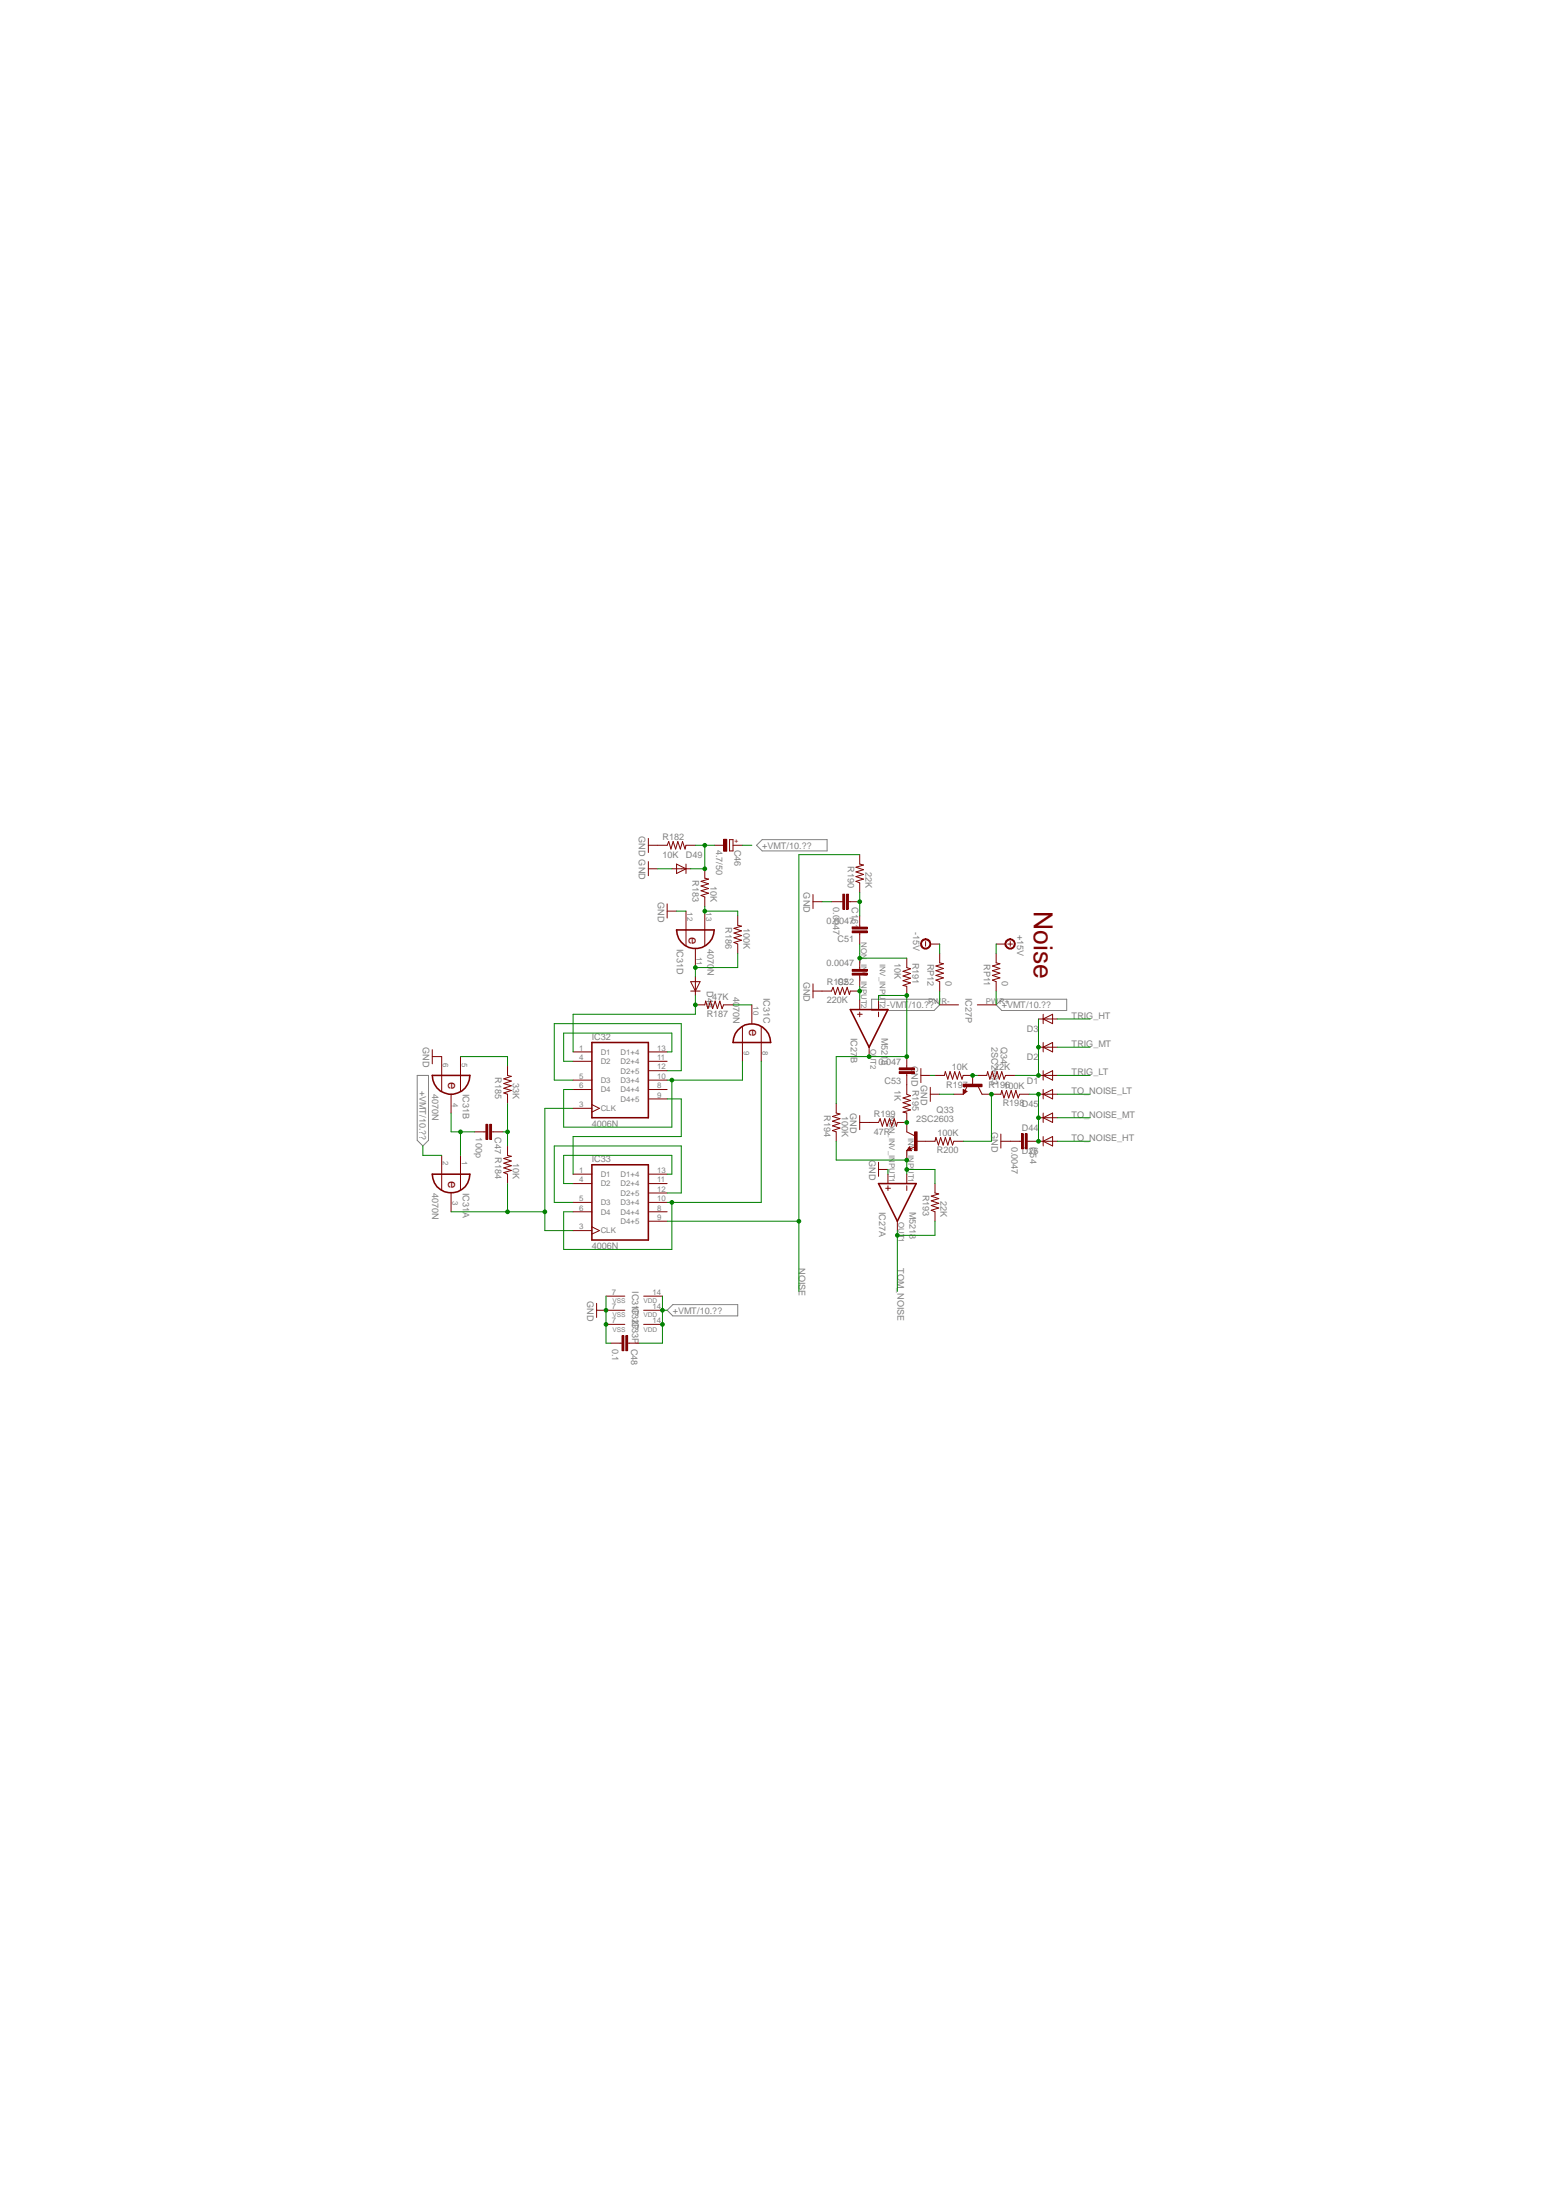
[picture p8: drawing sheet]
<svg xmlns="http://www.w3.org/2000/svg" width="210mm" height="297mm" viewBox="0 0 210 297" stroke-linecap="round" stroke-linejoin="round" font-family="sans-serif">
<path d="M102.1 114.1l.8-.7h8.7v1.5h-8.7zM117.7 134.9h8.4l.7 .8-.7 .7h-8.4zM134.5 135.7l.7-.8h8.8v1.5h-8.8zM56.3 145.2h1.5v8.8l-.7 .7-.8-.7zM90.1 176.9l.7-.8h8.8v1.6h-8.8z" fill="none" stroke="#808080" stroke-width=".13"/>
<path d="M98.5 113.4h.4v1.5h-.4zM115 130.9h2.1v.2h-2.1zM115 131.4h2.1v.3h-2.1zM116 129.4v1.5M116 131.7v1.5M122.4 129.4v1.2l.5 .2-1 .3 1 .3-1 .4 1 .3-1 .3 1 .3-1 .4 .5 .1v1.2" fill="none" stroke="#800000" stroke-width=".13"/>
<path d="M115 131h2.1M115 131.5h2.1" fill="none" stroke="#800000" stroke-width=".25"/>
<path d="M97.7 113.3h.4v1.6h-.4z" fill-rule="evenodd" fill="#800000"/>
<g fill="none" stroke="#800000" stroke-width=".13">
<path d="M87.5 114.1h2.6l.2-.5 .3 1 .3-1 .3 1 .3-1 .3 1 .3-1 .4 1 .1-.5h1.3M87.5 117.3h1.3M87.5 113.2v1.9M87.5 116.3v1.9M90.7 117.3h2.5M91.3 116.7l1.3 .6-1.3 .6zM92.6 116.7v1.2M95.1 117.3v1.3l.5 .1-1 .3 1 .3-1 .3 1 .4-1 .3 1 .3-1 .3 .5 .2v1.3M96.4 114.1h1.3M97.7 113.3h.4v1.6h-.4zM98.9 114.1h1.3M116 115.4v1.3l.6 .1-1.1 .3 1.1 .3-1.1 .3 1.1 .4-1.1 .3 1.1 .3-1.1 .3 .5 .2v1.3"/>
<path d="M90.1 122v1.9M90.1 123h1.2M92.6 123v4.7M93.2 133.8h1.3M93.2 132.5h1.3l-.6 1.3zM93.9 128.1v2.5M93.9 131.9v2.5M93.9 135.7h1.2l.2-.5 .3 1 .3-1 .3 1 .3-1 .3 1 .4-1 .3 1 .2-.5h1.2M95.1 123v4.7M99.6 123.7v1.2l.5 .1-1 .3 1 .4-1 .3 1 .3-1 .3 1 .4-1 .3 .5 .2v1.2M100.2 138.6v4.7M101.5 135.7v2.5"/>
<path d="M102.8 138.6v4.7M109.7 120.8v1.9M109.7 132.8v1.9M109.7 133.8h2.5l.3-.5 .2 1 .4-1 .3 1 .3-1 .3 1 .4-1 .3 1 .1-.5h1.2M109.7 121.7h1.3M112.2 121.7h1.6M113.8 120.7h.2v2.1h-.2zM114.3 120.7h.2v2.1h-.2zM114.5 121.7h1.5M115 125.2h2.1v.2h-2.1zM115 125.7h2.1v.2h-2.1zM115.8 136.9h.6"/>
<path d="M116 123.7v1.5M116 125.9v1.6M116 135v1.3M116 136.6v.7M118.6 135v1.3M118.6 136.6v.7M126.8 135.7h2.6M126.8 128.7v1.3l.6 .1-1.1 .3 1.1 .4-1.1 .3 1.1 .3-1.1 .3 1.1 .3-1.1 .3 .5 .2v1.3M131.9 135.7h2.6M134.5 128.7v1.3l.5 .1-1 .3 1 .4-1 .3 1 .3-1 .3 1 .3-1 .3 .5 .2v1.3M136 127.5h.7M136.4 127.1v.7"/>
<path d="M140.2 137.6h2.5M140.8 136.9v1.3M140.8 137.6l1.3-.7v1.3zM58.3 142.7h1.3v4.7M58.3 141.7v1.9M59.6 156v4.7M60.9 147.7v2.6M62.2 142.7v4.7M62.2 156v4.7M64.1 152.8h1.5M65.6 151.8h.2v2h-.2zM66.1 151.8h.3v2h-.3z"/>
<path d="M66.4 152.8h1.5M68.5 143.9v1.3l.5 .1-1 .4 1 .3-1 .3 1 .3-1 .3 1 .3-1 .4 .5 .1v1.3M68.5 154.7v1.3l.5 .1-1 .3 1 .4-1 .3 1 .3-1 .3 1 .3-1 .3 .5 .2v1.3M77.4 142h2.5M77.4 149.6h2.5M77.4 143.3h2.5M77.4 145.8h2.5M77.4 147.1h2.5M77.4 158.5h2.5M77.4 159.8h2.5M79.9 149.1l1 .5-1 .6M87.5 142h2.6"/>
<path d="M87.5 143.3h2.6M87.5 145.8h2.6M87.5 147.1h2.6M87.5 148.4h2.6M87.5 144.6h2.6M87.5 158.5h2.6M87.5 159.8h2.6M112.9 149v1.3l.5 .1-1 .3 1 .3-1 .4 1 .3-1 .3 1 .3-1 .4 .5 .1v1.3M116 150.6v1.9M116 151.5h2.6l.2-.5 .3 1.1 .3-1.1 .3 1.1 .4-1.1 .3 1.1 .3-1.1 .3 1.1 .1-.6h1.3M117.3 141.4v1.3M118.6 156.9v1.9"/>
<path d="M118.6 157.9h1.3M119.9 158.5v1.3M121.4 144.2h2v.2h-2zM121.4 144.7h2v.2h-2zM122.4 144.9v2.8l.5 .3-1 .2 1 .4-1 .3 1 .3-1 .3 1 .4-1 .3 .5 .1v2.5l1 .5M122.4 142.7v1.5M122.4 155.4v1.2M122.4 158.5v1.3M122.8 154.9l.2 .5h-.6zM122.8 155.1l-.1 .1h.2l-.1-.2-.3 .3h.4M123.5 152.8h.3v2.6h-.3zM123.5 154.8l-.6 .3"/>
<path d="M123.7 154.1h2.5l.1-.5 .4 1 .3-1 .3 1 .3-1 .3 1 .3-1 .4 1 .1-.5h1.3M124.3 145.2h1.3M124.3 144.3v1.9M125.6 147.7h1.2M125.6 146.8v1.9M126.2 145.2h1.3l.1-.5 .3 1 .3-1 .4 1 .3-1 .3 1 .3-1 .4 1 .1-.5h1.3v1.3M126.2 159.8v1.3l.5 .1-1 .3 1 .3-1 .3 1 .4-1 .3 1 .3-1 .3 .5 .2v1.3M128.7 147.7h1.3M130 146.4h2.6v.3h-2.6zM130 147.1l.5 .3-.5 .3zM130.1 147.2v.4l.3-.2-.3-.2v.2h.2M130.6 146.6l-.3 .6"/>
<path d="M131.9 145.2h1.3l.1-.5 .3 1 .4-1 .3 1 .3-1 .3 1 .3-1 .3 1 .2-.5h1.3M132.1 146.7l.5 1h2.5l.1-.5 .3 1 .4-1 .3 1 .3-1 .3 1 .3-1 .3 1 .2-.5h1.3M135.1 154.1h2.8M135.1 153.1v1.9M137.9 153.1h.2v2h-.2zM138.4 153.1h.3v2h-.3zM138.7 154.1h4M140.2 145.2h2.5M140.2 147.7h2.5M140.2 141.4h2.5M140.2 150.9h2.5M140.8 145.2l1.3-.6v1.2z"/>
<path d="M140.8 140.8v1.2M140.8 144.6v1.2M140.8 147.1v1.3M140.8 150.3v1.2M140.8 153.5v1.2M140.8 141.4l1.3-.6v1.2zM140.8 147.7l1.3-.6v1.3zM140.8 150.9l1.3-.6v1.2zM140.8 154.1l1.3-.6v1.2zM60.9 161.1v2.5M77.4 166.2h2.5M77.4 162.3h2.5"/>
<path d="M77.4 163.6h2.5M79.9 165.6l1 .6-1 .4M80.5 176v1.9M80.5 176.9h3.8M81.8 178.8h2.5M81.8 175h2.5M86.9 176.9h2.5M86.9 178.8h2.5M86.9 175h2.5M87.5 162.3h2.6M87.5 163.6h2.6M87.5 164.9h2.6"/>
<path d="M87.5 161.1h2.6M119.6 160.4h.6M119.9 160.1v.6M121.1 164.9v1.3M122.4 160.1v.6M82.4 181.4h1.6M84 180.3h.2v2.1h-.2zM84.5 180.3h.2v2.1h-.2zM84.7 181.4h1.5"/>
</g>
<path d="M123.6 152.8v2.6M130 146.6h2.6" fill="none" stroke="#800000" stroke-width=".34"/>
<path d="M91.3 125.6h5.1a2.54 2.54 0 0 1-2.5 2.5 2.54 2.54 0 0 1-2.6-2.5zM99.6 139.1a2.53 2.53 0 0 1 2.8-.7 2.53 2.53 0 0 1 1.6 2.4h-5.1l.3-1.2zM114.8 136.3h5.1l-2.6 5.1zM58.3 158.5h5.1a2.54 2.54 0 0 1-2.5 2.5 2.54 2.54 0 0 1-2.6-2.5zM58.3 145.2h5.1a2.54 2.54 0 0 1-2.5 2.6 2.54 2.54 0 0 1-2.6-2.6zM79.9 140.8h7.6v10.1h-7.6zM79.9 157.3h7.6v10.1h-7.6zM118.6 159.8h5.1l-2.6 5.1z" fill="none" stroke="#800000" stroke-width=".21"/>
<path d="M113.9 120.7v2.1M114.4 120.7v2.1M115 125.3h2.1M115 125.8h2.1M65.7 151.8v2M66.2 151.8v2M121.4 144.3h2M121.4 144.8h2M138 153.1v2M138.5 153.1v2M84.1 180.3v2.1M84.6 180.3v2.1" fill="none" stroke="#800000" stroke-width=".25"/>
<path d="M135.8 127l.2-.2 .4-.1v.2a.58 .58 0 0 1 .5 .6 .58 .58 0 0 1-.7 .5 .58 .58 0 0 1-.3-.9l.5-.2v-.2a.71 .71 0 0 1 .6 .9 .71 .71 0 0 1-.9 .5 .71 .71 0 0 1-.3-1.1z" fill-rule="evenodd" fill="#800000"/>
<path d="M124.9 127.1v.7M134.5 127.5h1.2M135.8 127l.2-.2 .4-.1v.2a.58 .58 0 0 1 .5 .6 .58 .58 0 0 1-.7 .5 .58 .58 0 0 1-.3-.9l.5-.2v-.2a.71 .71 0 0 1 .6 .9 .71 .71 0 0 1-.9 .5 .71 .71 0 0 1-.3-1.1z" fill="none" stroke="#800000" stroke-width=".13"/>
<path d="M124.4 127l.2-.2 .3-.1v.2a.58 .58 0 0 1 .6 .7 .58 .58 0 0 1-.9 .3 .58 .58 0 0 1 .1-.9l.2-.1v-.2a.7 .7 0 0 1 .7 .9 .7 .7 0 0 1-.9 .5 .7 .7 0 0 1-.3-1.1z" fill-rule="evenodd" fill="#800000"/>
<path d="M124.4 127l.2-.2 .3-.1v.2a.58 .58 0 0 1 .6 .7 .58 .58 0 0 1-.9 .3 .58 .58 0 0 1 .1-.9l.2-.1v-.2a.7 .7 0 0 1 .7 .9 .7 .7 0 0 1-.9 .5 .7 .7 0 0 1-.3-1.1zM125.6 127.5h1.2" fill="none" stroke="#800000" stroke-width=".13"/>
<path d="M116 120.5v3.2" fill="none" stroke="#008000" stroke-width=".13"/>
<circle cx="116" cy="121.8" r=".25" fill="#008000"/>
<g fill="none" stroke="#008000" stroke-width=".13">
<path d="M116 127.5v1.9h6.4"/>
<circle cx="116" cy="121.8" r=".25"/>
</g>
<circle cx="116" cy="129.4" r=".25" fill="#008000"/>
<g fill="none" stroke="#008000" stroke-width=".13">
<path d="M116 133.2v1.8"/>
<circle cx="116" cy="129.4" r=".25"/>
</g>
<circle cx="116" cy="133.8" r=".25" fill="#008000"/>
<g fill="none" stroke="#008000" stroke-width=".13">
<path d="M88.8 117.3h1.9M91.3 123h1.3M111 121.7h1.2M119.9 157.9v.6M125.6 145.2h.6M126.8 147.7h1.9M81.8 176.9v1.9"/>
<circle cx="116" cy="133.8" r=".25"/>
</g>
<circle cx="81.8" cy="176.9" r=".25" fill="#008000"/>
<g fill="none" stroke="#008000" stroke-width=".13">
<path d="M81.8 178.8v2.6h.6"/>
<circle cx="81.8" cy="176.9" r=".25"/>
</g>
<circle cx="81.8" cy="178.8" r=".25" fill="#008000"/>
<g fill="none" stroke="#008000" stroke-width=".13">
<path d="M118.6 135v-.6h3.8v8.3h-9.5M81.8 175v1.9"/>
<circle cx="81.8" cy="178.8" r=".25"/>
</g>
<circle cx="122.4" cy="142.7" r=".25" fill="#008000"/>
<g fill="none" stroke="#008000" stroke-width=".13">
<path d="M112.9 142.7v6.3"/>
<circle cx="122.4" cy="142.7" r=".25"/>
</g>
<circle cx="122.4" cy="134.4" r=".25" fill="#008000"/>
<circle cx="122.4" cy="134.4" r=".25" fill="none" stroke="#008000" stroke-width=".13"/>
<circle cx="117.3" cy="142.7" r=".25" fill="#008000"/>
<circle cx="117.3" cy="142.7" r=".25" fill="none" stroke="#008000" stroke-width=".13"/>
<circle cx="122.4" cy="151.6" r=".25" fill="#008000"/>
<g fill="none" stroke="#008000" stroke-width=".13">
<path d="M112.9 154.1v2.5h9.5v1.9M122.4 157.9h3.8v1.9"/>
<circle cx="122.4" cy="151.6" r=".25"/>
</g>
<circle cx="122.4" cy="156.6" r=".25" fill="#008000"/>
<circle cx="122.4" cy="156.6" r=".25" fill="none" stroke="#008000" stroke-width=".13"/>
<circle cx="122.4" cy="157.9" r=".25" fill="#008000"/>
<g fill="none" stroke="#008000" stroke-width=".13">
<path d="M131.3 145.2h.6"/>
<circle cx="122.4" cy="157.9" r=".25"/>
</g>
<circle cx="131.3" cy="145.2" r=".25" fill="#008000"/>
<g fill="none" stroke="#008000" stroke-width=".13">
<path d="M133.8 147.7v6.4h-3.8"/>
<circle cx="131.3" cy="145.2" r=".25"/>
</g>
<circle cx="133.8" cy="147.7" r=".25" fill="#008000"/>
<g fill="none" stroke="#008000" stroke-width=".13">
<path d="M121.1 166.2v8.2M126.2 164.9v1.9h-5.1"/>
<circle cx="133.8" cy="147.7" r=".25"/>
</g>
<circle cx="121.1" cy="166.8" r=".25" fill="#008000"/>
<g fill="none" stroke="#008000" stroke-width=".13">
<path d="M140.2 137.6v7.6h-3.2"/>
<circle cx="121.1" cy="166.8" r=".25"/>
</g>
<circle cx="140.2" cy="145.2" r=".25" fill="#008000"/>
<circle cx="140.2" cy="145.2" r=".25" fill="none" stroke="#008000" stroke-width=".13"/>
<circle cx="140.2" cy="141.4" r=".25" fill="#008000"/>
<g fill="none" stroke="#008000" stroke-width=".13">
<path d="M138.9 147.7h1.3v6.4"/>
<circle cx="140.2" cy="141.4" r=".25"/>
</g>
<circle cx="140.2" cy="150.9" r=".25" fill="#008000"/>
<circle cx="140.2" cy="150.9" r=".25" fill="none" stroke="#008000" stroke-width=".13"/>
<circle cx="140.2" cy="147.7" r=".25" fill="#008000"/>
<circle cx="140.2" cy="147.7" r=".25" fill="none" stroke="#008000" stroke-width=".13"/>
<circle cx="140.2" cy="154.1" r=".25" fill="#008000"/>
<g fill="none" stroke="#008000" stroke-width=".13">
<path d="M93.9 114.1h2.5M95.1 114.1v3.2h-1.9M142.7 137.6h4.5M142.7 141.4h4.5M142.7 145.2h4.5M142.7 147.7h4.5M142.7 150.9h4.5M142.7 154.1h4.5"/>
<circle cx="140.2" cy="154.1" r=".25"/>
</g>
<circle cx="95.1" cy="114.1" r=".25" fill="#008000"/>
<circle cx="95.1" cy="114.1" r=".25" fill="none" stroke="#008000" stroke-width=".13"/>
<circle cx="95.1" cy="117.3" r=".25" fill="#008000"/>
<g fill="none" stroke="#008000" stroke-width=".13">
<path d="M95.1 122.4v.6h4.5v.7"/>
<circle cx="95.1" cy="117.3" r=".25"/>
</g>
<circle cx="95.1" cy="123" r=".25" fill="#008000"/>
<g fill="none" stroke="#008000" stroke-width=".13">
<path d="M99.6 130.6h-5.7v1.3"/>
<circle cx="95.1" cy="123" r=".25"/>
</g>
<circle cx="93.9" cy="130.6" r=".25" fill="#008000"/>
<g fill="none" stroke="#008000" stroke-width=".13">
<path d="M98.9 135.7h2.6M99.6 128.7v1.9M134.5 127.5v1.2M90.1 142h.6v-2.5h-14.6v3.8h1.3M90.7 145.8v6.4h-14.6v-5.1h1.3M100.2 143.3v2.5h-10.1"/>
<circle cx="93.9" cy="130.6" r=".25"/>
</g>
<circle cx="90.7" cy="145.8" r=".25" fill="#008000"/>
<g fill="none" stroke="#008000" stroke-width=".13">
<path d="M93.9 134.4v2.5h-16.5v5.1M90.1 144.6h1.9v-6.4h-17.2v7.6h2.6"/>
<circle cx="90.7" cy="145.8" r=".25"/>
</g>
<circle cx="93.9" cy="135.7" r=".25" fill="#008000"/>
<g fill="none" stroke="#008000" stroke-width=".13">
<path d="M90.1 158.5h.6v-2.5h-14.6v3.8h1.3M102.8 143.3v19h-12.7M90.7 162.3v6.4h-14.6v-5.1h1.3"/>
<circle cx="93.9" cy="135.7" r=".25"/>
</g>
<circle cx="90.7" cy="162.3" r=".25" fill="#008000"/>
<g fill="none" stroke="#008000" stroke-width=".13">
<path d="M116 115.4h-8.2v59M90.1 148.4h1.9v5.1h-14.6v5M90.1 161.1h1.9v-6.4h-17.2v7.6h2.6M90.1 164.9h17.7"/>
<circle cx="90.7" cy="162.3" r=".25"/>
</g>
<circle cx="107.8" cy="164.9" r=".25" fill="#008000"/>
<g fill="none" stroke="#008000" stroke-width=".13">
<path d="M62.2 142.7h6.3v1.2M67.9 152.8h.6M68.5 149v5.7"/>
<circle cx="107.8" cy="164.9" r=".25"/>
</g>
<circle cx="68.5" cy="152.8" r=".25" fill="#008000"/>
<g fill="none" stroke="#008000" stroke-width=".13">
<path d="M60.9 150.3v2.5h3.2M62.2 152.8v3.2"/>
<circle cx="68.5" cy="152.8" r=".25"/>
</g>
<circle cx="62.2" cy="152.8" r=".25" fill="#008000"/>
<g fill="none" stroke="#008000" stroke-width=".13">
<path d="M68.5 159.8v3.8M77.4 149.6h-3.9v16.6h3.9M60.9 163.6h12.6"/>
<circle cx="62.2" cy="152.8" r=".25"/>
</g>
<circle cx="68.5" cy="163.6" r=".25" fill="#008000"/>
<circle cx="68.5" cy="163.6" r=".25" fill="none" stroke="#008000" stroke-width=".13"/>
<circle cx="73.5" cy="163.6" r=".25" fill="#008000"/>
<g fill="none" stroke="#008000" stroke-width=".13">
<path d="M100.2 114.1h1.3M126.8 127.5v1.2M126.8 133.8v1.9M90.1 176.9h-.7v1.9"/>
<circle cx="73.5" cy="163.6" r=".25"/>
</g>
<circle cx="89.4" cy="176.9" r=".25" fill="#008000"/>
<g fill="none" stroke="#008000" stroke-width=".13">
<path d="M89.4 178.8v2.6h-3.2"/>
<circle cx="89.4" cy="176.9" r=".25"/>
</g>
<circle cx="89.4" cy="178.8" r=".25" fill="#008000"/>
<g fill="none" stroke="#008000" stroke-width=".13">
<path d="M134.5 133.8v1.9M57.1 154.7v1.3h2.5M89.4 175v1.9"/>
<circle cx="89.4" cy="178.8" r=".25"/>
</g>
<text font-size="3.6" fill="#800000" x="139.5" y="123" transform="rotate(90 139.5 123)">Noise</text>
<g font-size="1.8" fill="#800000">
<text x="93" y="126.4" transform="rotate(90 93 126.4)">e</text>
<text x="101.1" y="138.9" transform="rotate(90 101.1 138.9)">e</text>
<text x="60.5" y="146.1" transform="rotate(90 60.5 146.1)">e</text>
<text x="60.5" y="159.4" transform="rotate(90 60.5 159.4)">e</text>
</g>
<g font-size="1.2" fill="#808080">
<text x="86.2" y="112.9" transform="rotate(90 86.2 112.9)">GND GND</text>
<text x="89.4" y="113.4">R182</text>
<text x="89.4" y="115.8">10K</text>
<text x="92.6" y="115.8">D49</text>
<text x="93.5" y="118.8" transform="rotate(90 93.5 118.8)">R183</text>
<text x="95.9" y="119.6" transform="rotate(90 95.9 119.6)">10K</text>
<text x="96.7" y="114.7" transform="rotate(90 96.7 114.7)">4.7/50</text>
<text x="99.2" y="114.7" transform="rotate(90 99.2 114.7)">C46</text>
<text x="102.9" y="114.6">+VMT/10.??</text>
<text x="114.4" y="116.9" transform="rotate(90 114.4 116.9)">R190</text>
<text x="116.8" y="117.7" transform="rotate(90 116.8 117.7)">22K</text>
<text x="88.8" y="121.7" transform="rotate(90 88.8 121.7)">GND</text>
<text x="97.9" y="125.2" transform="rotate(90 97.9 125.2)">R186</text>
<text x="100.3" y="125.3" transform="rotate(90 100.3 125.3)">100K</text>
<text x="108.5" y="120.5" transform="rotate(90 108.5 120.5)">GND</text>
<text x="111.6" y="124.7">0.0047</text>
<text x="112.5" y="122.5" transform="rotate(90 112.5 122.5)">0.0047</text>
<text x="115" y="122.5" transform="rotate(90 115 122.5)">C161</text>
<text x="123.2" y="125.9" transform="rotate(90 123.2 125.9)">-15V</text>
<text x="91.4" y="128.1" transform="rotate(90 91.4 128.1)">IC31D</text>
<text x="95.5" y="128.1" transform="rotate(90 95.5 128.1)">4070N</text>
<text x="111.6" y="130.4">0.0047</text>
<text x="113" y="127.3">C51</text>
<text x="120.7" y="130" transform="rotate(90 120.7 130)">10K</text>
<text x="123.2" y="130" transform="rotate(90 123.2 130)">R191</text>
<text x="125.2" y="130.1" transform="rotate(90 125.2 130.1)">RP12</text>
<text x="132.8" y="130.2" transform="rotate(90 132.8 130.2)">RP11</text>
<text x="137.3" y="126.2" transform="rotate(90 137.3 126.2)">+15V</text>
<text x="95.4" y="137.3">R187</text>
<text x="95.4" y="133.8" transform="rotate(90 95.4 133.8)">D48</text>
<text x="96.2" y="135">47K</text>
<text x="98.9" y="134.6" transform="rotate(90 98.9 134.6)">4070N</text>
<text x="103.1" y="134.8" transform="rotate(90 103.1 134.8)">IC31C</text>
<text x="108.5" y="132.5" transform="rotate(90 108.5 132.5)">GND</text>
<text x="111.6" y="135.4">220K</text>
<text x="111.6" y="133.1">R192</text>
<text x="113" y="133">C52</text>
<text x="119.7" y="136.1">-VMT/10.??</text>
<text x="127.6" y="132.5" transform="rotate(90 127.6 132.5)">0</text>
<text x="130.3" y="134.7" transform="rotate(90 130.3 134.7)">IC27P</text>
<text x="135.2" y="132.5" transform="rotate(90 135.2 132.5)">0</text>
<text x="135.2" y="136.1">+VMT/10.??</text>
<text x="144.6" y="137.6">TRIG_HT</text>
<text x="57.1" y="141.4" transform="rotate(90 57.1 141.4)">GND</text>
<text x="79.9" y="140.5">IC32</text>
<text x="114.9" y="140.1" transform="rotate(90 114.9 140.1)">IC27B</text>
<text x="118.6" y="143.8">0.047</text>
<text x="119" y="140.1" transform="rotate(90 119 140.1)">M5218</text>
<text x="123" y="143.9" transform="rotate(90 123 143.9)">GND R195</text>
<text x="133.8" y="141.4" transform="rotate(90 133.8 141.4)">2SC2603</text>
<text x="135.1" y="141.4" transform="rotate(90 135.1 141.4)">Q34</text>
<text x="138.6" y="143.2">D2</text>
<text x="138.6" y="139.4">D3</text>
<text x="144.6" y="141.4">TRIG_MT</text>
<text x="56.6" y="147.3" transform="rotate(90 56.6 147.3)">+VMT/10.??</text>
<text x="58.3" y="147.7" transform="rotate(90 58.3 147.7)">4070N</text>
<text x="62.5" y="147.7" transform="rotate(90 62.5 147.7)">IC31B</text>
<text x="66.9" y="145.5" transform="rotate(90 66.9 145.5)">R185</text>
<text x="69.2" y="146.2" transform="rotate(90 69.2 146.2)">33K</text>
<text x="119.4" y="146.3">C53</text>
<text x="120.7" y="147.1" transform="rotate(90 120.7 147.1)">1K</text>
<text x="124.3" y="146.5" transform="rotate(90 124.3 146.5)">GND</text>
<text x="127.7" y="146.9">R197</text>
<text x="128.5" y="144.4">10K</text>
<text x="133.4" y="146.9">R196</text>
<text x="134.2" y="144.4">22K</text>
<text x="135.4" y="149.4">R198D45</text>
<text x="135.4" y="147">100K</text>
<text x="138.6" y="146.3">D1</text>
<text x="144.6" y="145.2">TRIG_LT</text>
<text x="144.6" y="147.7">TO_NOISE_LT</text>
<text x="64.2" y="153.6" transform="rotate(90 64.2 153.6)">100p</text>
<text x="66.8" y="153.6" transform="rotate(90 66.8 153.6)">C47 R184</text>
<text x="79.9" y="152.2">4006N</text>
<text x="111.3" y="150.5" transform="rotate(90 111.3 150.5)">R194</text>
<text x="113.6" y="150.6" transform="rotate(90 113.6 150.6)">100K</text>
<text x="114.8" y="150.3" transform="rotate(90 114.8 150.3)">GND</text>
<text x="118" y="153.2">47R</text>
<text x="118" y="150.8">R199</text>
<text x="123.7" y="151.6">2SC2603</text>
<text x="126.4" y="150.3">Q33</text>
<text x="126.5" y="155.7">R200</text>
<text x="126.5" y="153.3">100K</text>
<text x="133.8" y="152.8" transform="rotate(90 133.8 152.8)">GND</text>
<text x="136.5" y="154.9" transform="rotate(90 136.5 154.9)">0.0047</text>
<text x="137.9" y="152.7">D44</text>
<text x="137.9" y="155.9">D26</text>
<text x="139.1" y="154.9" transform="rotate(90 139.1 154.9)">C54</text>
<text x="144.6" y="150.9">TO_NOISE_MT</text>
<text x="144.6" y="154.1">TO_NOISE_HT</text>
<text x="58.3" y="161.1" transform="rotate(90 58.3 161.1)">4070N</text>
<text x="62.5" y="161.1" transform="rotate(90 62.5 161.1)">IC31A</text>
<text x="69.2" y="157" transform="rotate(90 69.2 157)">10K</text>
<text x="79.9" y="156.9">IC33</text>
<text x="117.3" y="156.6" transform="rotate(90 117.3 156.6)">GND</text>
<text x="124.6" y="161.3" transform="rotate(90 124.6 161.3)">R193</text>
<text x="118.7" y="163.6" transform="rotate(90 118.7 163.6)">IC27A</text>
<text x="122.8" y="163.6" transform="rotate(90 122.8 163.6)">M5218</text>
<text x="127" y="162.1" transform="rotate(90 127 162.1)">22K</text>
<text x="79.9" y="168.7">4006N</text>
<text x="107.8" y="171.2" transform="rotate(90 107.8 171.2)">NOISE</text>
<text x="121.1" y="171.2" transform="rotate(90 121.1 171.2)">TOM_NOISE</text>
<text x="79.3" y="175.6" transform="rotate(90 79.3 175.6)">GND</text>
<text x="85.3" y="174.4" transform="rotate(90 85.3 174.4)">IC31P IC33P C48</text>
<text x="85.3" y="176.3" transform="rotate(90 85.3 176.3)">IC32P</text>
<text x="90.8" y="177.4">+VMT/10.??</text>
<text x="82.6" y="182.1" transform="rotate(90 82.6 182.1)">0.1</text>
</g>
<g font-size="1.1" fill="#808080">
<text x="92.8" y="123.2" transform="rotate(90 92.8 123.2)">12</text>
<text x="95.3" y="123.2" transform="rotate(90 95.3 123.2)">13</text>
<text x="94" y="129.2" transform="rotate(90 94 129.2)">11</text>
<text x="116.3" y="127.2" transform="rotate(90 116.3 127.2)">NON_INV_INPUT2</text>
<text x="118.8" y="130.1" transform="rotate(90 118.8 130.1)">INV_INPUT2</text>
<text x="101.7" y="135.9" transform="rotate(90 101.7 135.9)">10</text>
<text x="125.3" y="135.5">PWR-</text>
<text x="133.1" y="135.5">PWR+</text>
<text x="59.8" y="143.5" transform="rotate(90 59.8 143.5)">6</text>
<text x="62.3" y="143.5" transform="rotate(90 62.3 143.5)">5</text>
<text x="78.2" y="141.9">1</text>
<text x="78.2" y="143.1">4</text>
<text x="81.1" y="142.4">D1</text>
<text x="81.1" y="143.7">D2</text>
<text x="83.7" y="143.7">D2+4</text>
<text x="83.7" y="142.4">D1+4</text>
<text x="88.7" y="143.1">11</text>
<text x="88.7" y="141.9">13</text>
<text x="100.4" y="141.9" transform="rotate(90 100.4 141.9)">9</text>
<text x="102.9" y="141.9" transform="rotate(90 102.9 141.9)">8</text>
<text x="117.5" y="141.6" transform="rotate(90 117.5 141.6)">OUT2</text>
<text x="61.1" y="148.9" transform="rotate(90 61.1 148.9)">4</text>
<text x="78.2" y="149.5">3</text>
<text x="78.2" y="145.7">5</text>
<text x="78.2" y="146.9">6</text>
<text x="81.1" y="146.2">D3</text>
<text x="81.1" y="147.5">D4</text>
<text x="83.7" y="147.5">D4+4</text>
<text x="83.7" y="148.8">D4+5</text>
<text x="83.7" y="146.2">D3+4</text>
<text x="83.7" y="144.9">D2+5</text>
<text x="88.7" y="146.9">8</text>
<text x="88.7" y="148.2">9</text>
<text x="88.7" y="145.7">10</text>
<text x="88.7" y="144.4">12</text>
<text x="81.1" y="150">CLK</text>
<text x="120" y="150.7" transform="rotate(90 120 150.7)">NON_INV_INPUT1</text>
<text x="122.6" y="153.6" transform="rotate(90 122.6 153.6)">INV_INPUT1</text>
<text x="59.8" y="156.8" transform="rotate(90 59.8 156.8)">2</text>
<text x="62.3" y="156.8" transform="rotate(90 62.3 156.8)">1</text>
<text x="78.2" y="158.4">1</text>
<text x="78.2" y="159.6">4</text>
<text x="81.1" y="158.9">D1</text>
<text x="81.1" y="160.2">D2</text>
<text x="83.7" y="160.2">D2+4</text>
<text x="83.7" y="161.5">D2+5</text>
<text x="83.7" y="158.9">D1+4</text>
<text x="88.7" y="159.6">11</text>
<text x="88.7" y="160.9">12</text>
<text x="88.7" y="158.4">13</text>
<text x="61.1" y="162.2" transform="rotate(90 61.1 162.2)">3</text>
<text x="78.2" y="165.9">3</text>
<text x="78.2" y="162.2">5</text>
<text x="78.2" y="163.4">6</text>
<text x="81.1" y="166.5">CLK</text>
<text x="81.1" y="162.7">D3</text>
<text x="81.1" y="164">D4</text>
<text x="83.7" y="164">D4+4</text>
<text x="83.7" y="165.3">D4+5</text>
<text x="83.7" y="162.7">D3+4</text>
<text x="88.7" y="163.4">8</text>
<text x="88.7" y="164.7">9</text>
<text x="88.7" y="162.2">10</text>
<text x="121.3" y="165.1" transform="rotate(90 121.3 165.1)">OUT1</text>
<text x="82.6" y="176.7">7</text>
<text x="82.6" y="178.6">7</text>
<text x="82.6" y="174.8">7</text>
<text x="88.1" y="176.7">14</text>
<text x="88.1" y="178.6">14</text>
<text x="88.1" y="174.8">14</text>
</g>
<text font-size=".9" fill="#800000" x="99.2" y="113.8">+</text>
<g font-size=".9" fill="#808080">
<text x="82.7" y="177.9">VSS</text>
<text x="82.7" y="179.8">VSS</text>
<text x="82.7" y="176">VSS</text>
<text x="86.9" y="177.9">VDD</text>
<text x="86.9" y="179.8">VDD</text>
<text x="86.9" y="176">VDD</text>
</g>
</svg>
